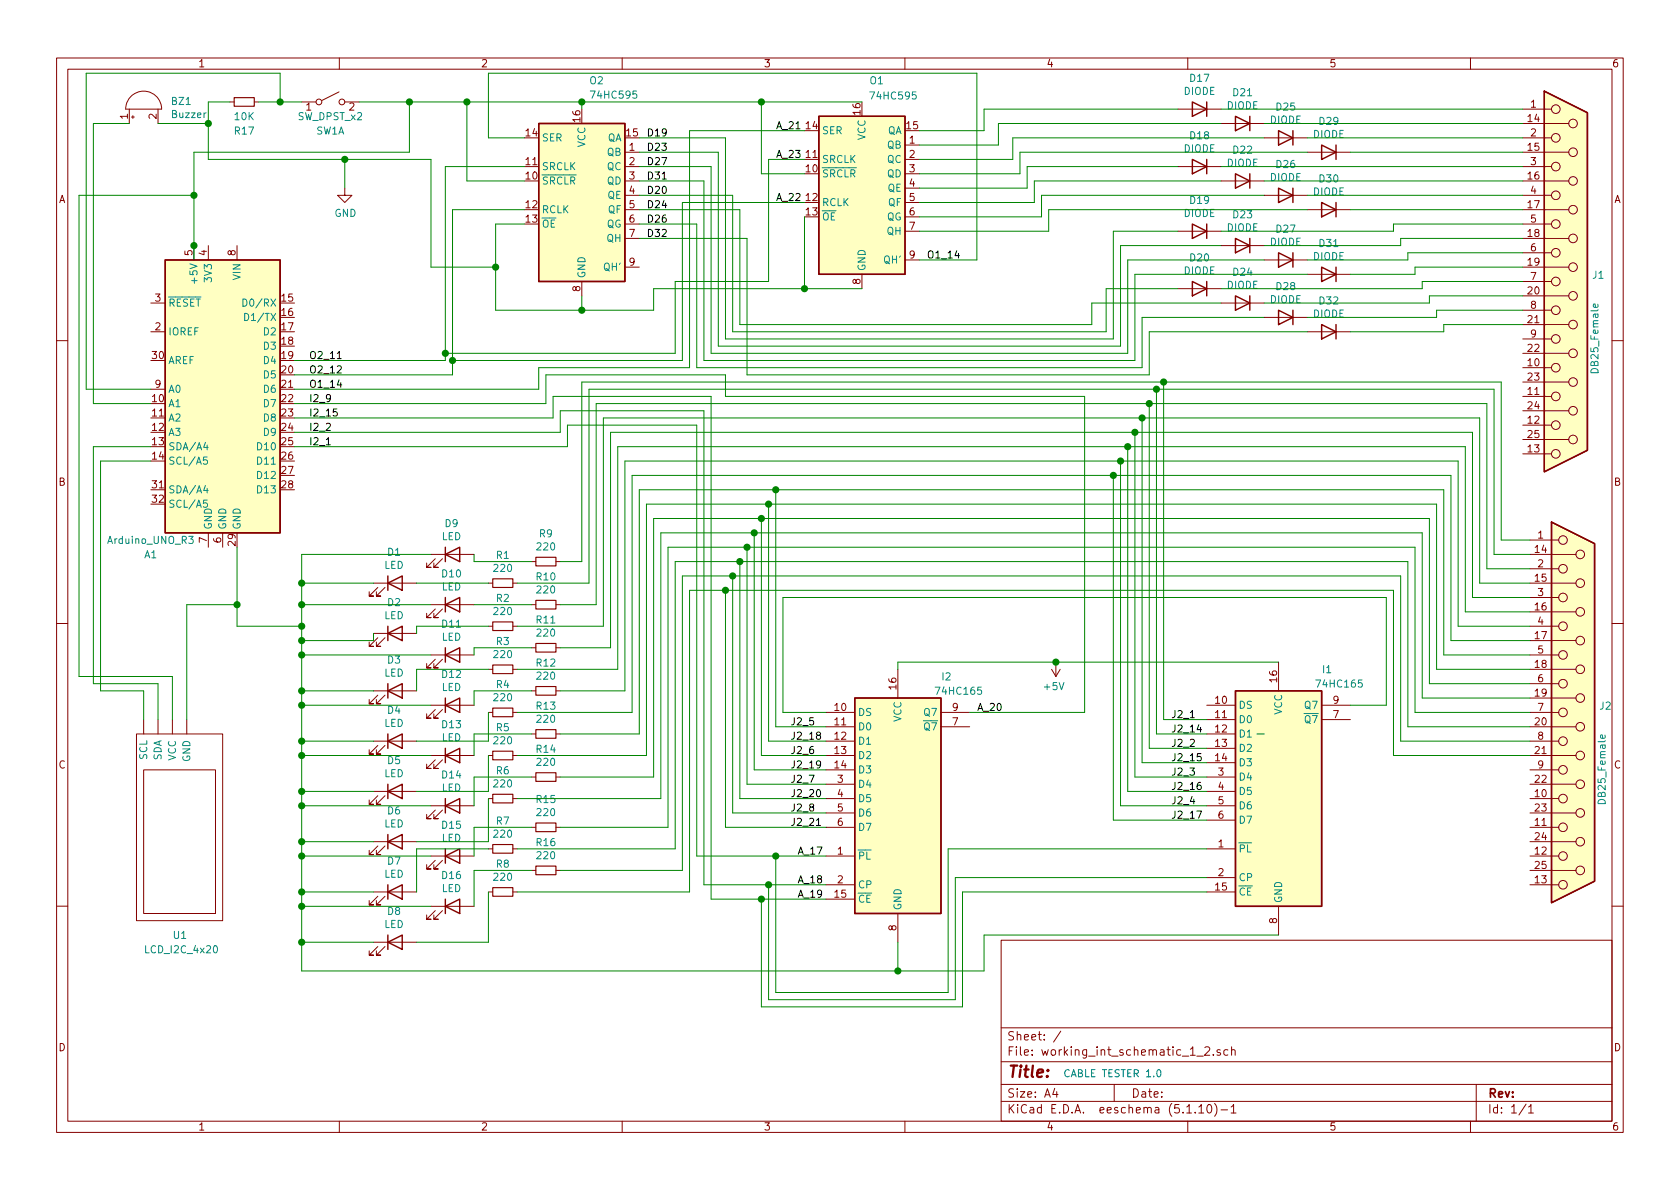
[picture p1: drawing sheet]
<svg xmlns="http://www.w3.org/2000/svg" width="297mm" height="210mm" viewBox="0 0 297 210" stroke-linecap="round" stroke-linejoin="round" font-family="sans-serif">
<g fill="none" stroke="#840000" stroke-width=".18">
<path d="M10 10.3h277v189.9h-277zM12 12.2h273v186.1h-273zM22.9 19.3v2.5M23.1 17.1a3.2 3.2 0 0 1 3.5-.8 3.2 3.2 0 0 1 2 3h-6.4a3 3 0 0 1 .9-2.2zM27.9 19.3v2.5M40.6 18h.8M45 18h.7M53.3 18h2.6M59.9 16.3l-3 1.5M60 10.3v1.9M61 18h2.5M110 10.3v1.9"/>
<path d="M160 10.3v1.9M208.3 19.3h7.6M210 10.3v1.9M260 10.3v1.9M269.2 19.3h5.1M23.2 20.7h.5M23.5 20.4v.5M61 33.3v1.2h1.2l-1.2 1.3-1.3-1.3h1.3M110.5 26.9h2.5M110.5 29.5h2.5M110.5 32h2.5M110.5 34.5h2.5"/>
<path d="M110.5 37.1h2.5M110.5 39.6h2.5M160 25.6h2.6M160 28.2h2.6M160 30.7h2.6M160 33.3h2.6M160 35.8h2.6M160 38.3h2.6M208.3 29.5h7.6M215.9 32h7.6M215.9 21.8h7.6M223.5 34.5h7.6"/>
<path d="M223.5 24.4h7.6M231.1 26.9h7.7M231.1 37.1h7.7M269.2 26.9h8.2M269.2 29.5h5.1M269.2 32h8.2M269.2 34.5h5.1M269.2 37.1h8.2M269.2 39.6h5.1M269.2 24.4h5.1M269.2 21.8h8.2M26.7 58.7h2.5"/>
<path d="M26.7 53.6h2.5M34.3 43.4v2.6M36.8 43.4v2.6M41.9 43.4v2.6M102.9 49.8v2.5M110.5 42.2h2.5M110.5 47.2h2.5M152.4 48.5v2.5M160 46h2.6M160 40.9h2.6M208.3 51h7.6M208.3 40.9h7.6"/>
<path d="M215.9 53.6h7.6M215.9 43.4h7.6M223.5 56.1h7.6M223.5 46h7.6M231.1 58.7h7.7M231.1 48.5h7.7M269.2 42.2h8.2M269.2 47.2h8.2M269.2 59.9h5.1M269.2 57.4h8.2M269.2 54.9h5.1M269.2 52.3h8.2"/>
<path d="M269.2 49.8h5.1M269.2 44.7h5.1M10 60.2h2M26.7 68.8h2.5M269.2 77.7h8.2M269.2 75.2h5.1M269.2 72.6h8.2M269.2 70.1h5.1M269.2 67.6h8.2M269.2 65h5.1M269.2 62.5h8.2M285 60.2h2"/>
<path d="M36.8 94.2v2.6M39.4 94.2v2.6M76.2 98h7.6M77 98.8l-1.6 1.5h.8h-.8v-.7M78.2 98.8l-1.5 1.5h.8h-.8v-.7M94 99.3h.7M98.3 99.3h.8M269.2 80.3h5.1M270.5 98h8.1M270.5 95.5h5.1M10 110.3h2M66 103.1h7.7"/>
<path d="M66 112h7.7M66.8 103.9l-1.5 1.5h.7h-.7v-.8M66.8 112.8l-1.5 1.5h.7h-.7v-.8M68.1 103.9l-1.6 1.5h.8h-.8v-.8M68.1 112.8l-1.6 1.5h.8h-.8v-.8M76.2 115.8h7.6M76.2 106.9h7.6M77 116.6l-1.6 1.5h.8h-.8v-.8M77 107.7l-1.6 1.5h.8h-.8v-.7M78.2 116.6l-1.5 1.5h.8h-.8v-.8M78.2 107.7l-1.5 1.5h.8h-.8v-.7M86.4 103.1h.7"/>
<path d="M86.4 118.4h.7M86.4 110.7h.7M90.7 103.1h.7M90.7 118.4h.7M90.7 110.7h.7M94 106.9h.7M94 114.5h.7M98.3 106.9h.8M98.3 114.5h.8M158.7 118.4v5M185.9 118.4l.8 1.2M186.7 117.1v2.5"/>
<path d="M187.5 118.4l-.8 1.2M226.1 117.1v5.1M270.5 103.1h8.1M270.5 118.4h8.1M270.5 115.8h5.1M270.5 113.3h8.1M270.5 110.7h5.1M270.5 108.2h8.1M270.5 105.7h5.1M270.5 100.6h5.1M285 110.3h2M24.1 129.8h15.3v33h-15.3z"/>
<path d="M25.4 136.1h12.7v25.4h-12.7zM25.4 127.2v2.6M27.9 127.2v2.6M30.5 127.2v2.6M33 127.2v2.6M66 131.1h7.7M66 139.9h7.7M66 122.2h7.7M66.8 131.8l-1.5 1.5h.7h-.7v-.7M66.8 122.9l-1.5 1.6h.7h-.7v-.8M68.1 131.8l-1.6 1.5h.8h-.8v-.7M68.1 122.9l-1.6 1.6h.8h-.8v-.8"/>
<path d="M76.2 133.6h7.6M76.2 124.7h7.6M77 125.5l-1.6 1.5h.8h-.8v-.8M77 134.4l-1.6 1.5h.8h-.8v-.8M78.2 125.5l-1.5 1.5h.8h-.8v-.8M78.2 134.4l-1.5 1.5h.8h-.8v-.8M86.4 126h.7M86.4 133.6h.7M90.7 126h.7M90.7 133.6h.7M94 129.8h.7M94 137.4h.7"/>
<path d="M94 122.2h.7M98.3 129.8h.8M98.3 137.4h.8M98.3 122.2h.8M146 126h5.1M146 128.5h5.1M146 131.1h5.1M146 133.6h5.1M146 136.1h5.1M146 138.7h5.1M166.4 126h5M166.4 128.5h5"/>
<path d="M213.4 139.9h5M213.4 124.7h5M213.4 127.2h5M213.4 129.8h5M213.4 132.3h5M213.4 134.9h5M213.4 137.4h5M233.7 124.7h5.1M233.7 127.2h5.1M270.5 126h5.1M270.5 128.5h8.1M270.5 131.1h5.1"/>
<path d="M270.5 133.6h8.1M270.5 136.1h5.1M270.5 138.7h8.1M270.5 123.4h8.1M270.5 120.9h5.1M66 148.8h7.7M66 157.7h7.7M66.8 140.7l-1.5 1.5h.7h-.7v-.7M66.8 149.6l-1.5 1.5h.7h-.7v-.7M66.8 158.5l-1.5 1.5h.7h-.7v-.7M68.1 140.7l-1.6 1.5h.8h-.8v-.7M68.1 149.6l-1.6 1.5h.8h-.8v-.7"/>
<path d="M68.1 158.5l-1.6 1.5h.8h-.8v-.7M76.2 151.4h7.6M76.2 142.5h7.6M77 143.3l-1.6 1.5h.8h-.8v-.8M77 152.1l-1.6 1.6h.8h-.8v-.8M78.2 143.3l-1.5 1.5h.8h-.8v-.8M78.2 152.1l-1.5 1.6h.8h-.8v-.8M86.4 141.2h.7M86.4 157.7h.7M86.4 150.1h.7M90.7 141.2h.7M90.7 157.7h.7"/>
<path d="M90.7 150.1h.7M94 146.3h.7M94 153.9h.7M98.3 146.3h.8M98.3 153.9h.8M146 151.4h5.1M146 159h5.1M146 156.5h5.1M146 141.2h5.1M146 143.8h5.1M146 146.3h5.1M213.4 157.7h5"/>
<path d="M213.4 150.1h5M213.4 155.2h5M213.4 142.5h5M213.4 145h5M270.5 151.4h5.1M270.5 156.5h5.1M270.5 141.2h5.1M270.5 143.8h8.1M270.5 146.3h5.1M270.5 148.8h8.1M270.5 153.9h8.1M10 160.2h2"/>
<path d="M66 166.6h7.7M66.8 167.4l-1.5 1.5h.7h-.7v-.8M68.1 167.4l-1.6 1.5h.8h-.8v-.8M76.2 160.3h7.6M77 161l-1.6 1.6h.8h-.8v-.8M78.2 161l-1.5 1.6h.8h-.8v-.8M158.7 161.5v5.1M177 166.3h108v32h-108zM226.1 160.3v5M285 160.2h2M60 198.3v1.9M110 198.3v1.9"/>
<path d="M160 198.3v1.9M177 194.8h108M177 191.8h108M177 187.8h108M177 181.8h108M186.5 192.5l-.4 1h1M186.8 193v1M187.6 182.3l-1.3 2M197 191.8v3M210 198.3v1.9M211.3 196.7v.1M211.6 186.8h1.2"/>
<path d="M212 195.8l.4-.5v1.5M212 196.8h.8M213 185.3l.3-.2h.3l.3 .4-.9 1.1h.9M213.5 195.5l.2-.2a.81 .81 0 0 1 .6 .6 .81 .81 0 0 1-.3 .8l-.1 .1a.79 .79 0 0 1-.4-1.3zM214.5 186.5v.1M214.8 195.1a1.79 1.79 0 0 1 0 2.3M215.7 185.7a.37 .37 0 0 0-.5 .1v.2l.5 .2 .1 .1-.2 .3-.4-.1M215.9 196.3h1.1M217.1 185.7l-.4-.1-.3 .3 .1 .6 .2 .1 .4-.1M217.7 195.8l.4-.5v1.5M217.7 196.8h.8M217.8 185.7a.37 .37 0 0 1 .6 .1v.8"/>
<path d="M217.8 185.1v1.5M260 198.3v1.9M261 191.8v6.5M269.8 195.2l-1.2 2M270.3 195.8l.4-.5v1.5M270.3 196.8h.8"/>
<circle cx="56.4" cy="18" r=".51"/>
<circle cx="60.5" cy="18" r=".51"/>
<circle cx="275.1" cy="19.3" r=".76"/>
<circle cx="275.1" cy="29.5" r=".76"/>
<circle cx="275.1" cy="39.6" r=".76"/>
<circle cx="275.1" cy="24.4" r=".76"/>
<circle cx="275.1" cy="34.5" r=".76"/>
<circle cx="278.1" cy="21.8" r=".76"/>
<circle cx="278.1" cy="26.9" r=".76"/>
<circle cx="278.1" cy="37.1" r=".76"/>
<circle cx="278.1" cy="32" r=".76"/>
<circle cx="275.1" cy="54.9" r=".76"/>
<circle cx="275.1" cy="49.8" r=".76"/>
<circle cx="275.1" cy="44.7" r=".76"/>
<circle cx="275.1" cy="59.9" r=".76"/>
<circle cx="278.1" cy="57.4" r=".76"/>
<circle cx="278.1" cy="47.2" r=".76"/>
<circle cx="278.1" cy="52.3" r=".76"/>
<circle cx="278.1" cy="42.2" r=".76"/>
<circle cx="275.1" cy="70.1" r=".76"/>
<circle cx="275.1" cy="65" r=".76"/>
<circle cx="275.1" cy="75.2" r=".76"/>
<circle cx="278.1" cy="77.7" r=".76"/>
<circle cx="278.1" cy="62.5" r=".76"/>
<circle cx="278.1" cy="67.6" r=".76"/>
<circle cx="278.1" cy="72.6" r=".76"/>
<circle cx="275.1" cy="80.3" r=".76"/>
<circle cx="276.4" cy="95.5" r=".76"/>
<circle cx="279.4" cy="98" r=".76"/>
<circle cx="276.4" cy="105.7" r=".76"/>
<circle cx="276.4" cy="115.8" r=".76"/>
<circle cx="276.4" cy="100.6" r=".76"/>
<circle cx="276.4" cy="110.7" r=".76"/>
<circle cx="279.4" cy="108.2" r=".76"/>
<circle cx="279.4" cy="103.1" r=".76"/>
<circle cx="279.4" cy="118.4" r=".76"/>
<circle cx="279.4" cy="113.3" r=".76"/>
<circle cx="276.4" cy="136.1" r=".76"/>
<circle cx="276.4" cy="126" r=".76"/>
<circle cx="276.4" cy="131.1" r=".76"/>
<circle cx="276.4" cy="120.9" r=".76"/>
<circle cx="279.4" cy="133.6" r=".76"/>
<circle cx="279.4" cy="128.5" r=".76"/>
<circle cx="279.4" cy="123.4" r=".76"/>
<circle cx="279.4" cy="138.7" r=".76"/>
<circle cx="276.4" cy="151.4" r=".76"/>
<circle cx="276.4" cy="146.3" r=".76"/>
<circle cx="276.4" cy="141.2" r=".76"/>
<circle cx="276.4" cy="156.5" r=".76"/>
<circle cx="279.4" cy="153.9" r=".76"/>
<circle cx="279.4" cy="148.8" r=".76"/>
<circle cx="279.4" cy="143.8" r=".76"/>
</g>
<g fill="#ffffc2" stroke="#ffffc2" stroke-width=".18">
<path d="M151.1 123.4h15.3v38.1h-15.3z"/>
<path d="M95.2 21.8h15.3v28h-15.3z"/>
<path d="M218.4 122.2h15.3v38.1h-15.3z"/>
<path d="M274.3 92.3l7.6 3.8v59.7l-7.6 3.8z"/>
<path d="M273 16.1l7.7 3.8v59.7l-7.7 3.8z"/>
<path d="M144.8 20.6h15.2v27.9h-15.2z"/>
<path d="M29.2 46h20.3v48.2h-20.3z"/>
</g>
<g fill="none" stroke="#840000" stroke-width=".25">
<path d="M210.8 18l2.6 1.3-2.6 1.3zM213.4 18v2.6M273 16.1l7.7 3.8v59.7l-7.7 3.8zM95.2 21.8h15.3v28h-15.3zM144.8 20.6h15.2v27.9h-15.2zM210.8 39.6l2.6 1.3-2.6 1.3zM210.8 28.2l2.6 1.3-2.6 1.2zM213.4 28.2v2.5M213.4 39.6v2.6M218.4 20.6l2.6 1.2-2.6 1.3zM218.4 30.7l2.6 1.3-2.6 1.3zM221 20.6v2.5"/>
<path d="M221 30.7v2.6M226.1 23.1l2.5 1.3-2.5 1.2zM226.1 33.3l2.5 1.2-2.5 1.3zM228.6 23.1v2.5M228.6 33.3v2.5M233.7 25.6l2.5 1.3-2.5 1.3zM233.7 35.8l2.5 1.3-2.5 1.2zM236.2 25.6v2.6M236.2 35.8v2.5M29.2 46h20.3v48.2h-20.3zM210.8 49.8l2.6 1.2-2.6 1.3zM213.4 49.8v2.5"/>
<path d="M218.4 52.3l2.6 1.3-2.6 1.3zM218.4 42.2l2.6 1.2-2.6 1.3zM221 42.2v2.5M221 52.3v2.6M226.1 54.9l2.5 1.2-2.5 1.3zM226.1 44.7l2.5 1.3-2.5 1.2zM228.6 44.7v2.5M228.6 54.9v2.5M233.7 57.4l2.5 1.3-2.5 1.2zM233.7 47.2l2.5 1.3-2.5 1.3zM236.2 47.2v2.6M236.2 57.4v2.5"/>
<path d="M78.7 98l2.6-1.2v2.5zM78.7 96.8v2.5M274.3 92.3l7.6 3.8v59.7l-7.6 3.8zM68.6 103.1l2.5-1.3v2.6zM68.6 112l2.5-1.3v2.6zM68.6 101.8v2.6M68.6 110.7v2.6M78.7 115.8l2.6-1.3v2.6zM78.7 106.9l2.6-1.2v2.5zM78.7 105.7v2.5M78.7 114.5v2.6M68.6 131.1l2.5-1.3v2.5z"/>
<path d="M68.6 139.9l2.5-1.2v2.5zM68.6 122.2l2.5-1.3v2.5zM68.6 120.9v2.5M68.6 129.8v2.5M68.6 138.7v2.5M78.7 124.7l2.6-1.3v2.6zM78.7 133.6l2.6-1.3v2.6zM78.7 123.4v2.6M78.7 132.3v2.6M151.1 123.4h15.3v38.1h-15.3zM218.4 122.2h15.3v38.1h-15.3zM68.6 148.8l2.5-1.2v2.5z"/>
<path d="M68.6 157.7l2.5-1.2v2.5zM68.6 147.6v2.5M68.6 156.5v2.5M78.7 142.5l2.6-1.3v2.6zM78.7 151.4l2.6-1.3v2.5zM78.7 141.2v2.6M78.7 150.1v2.5M78.7 159v2.5M68.6 166.6l2.5-1.3v2.6zM68.6 165.3v2.6M78.7 160.3l2.6-1.3v2.5z"/>
</g>
<g fill="none" stroke="#840000" stroke-width=".2">
<path d="M41.4 17.3h3.6v1.5h-3.6zM94.7 98.5h3.6v1.6h-3.6zM87.1 117.6h3.6v1.5h-3.6zM87.1 110h3.6v1.5h-3.6zM87.1 102.4h3.6v1.5h-3.6zM94.7 106.2h3.6v1.5h-3.6zM94.7 113.8h3.6v1.5h-3.6zM87.1 132.8h3.6v1.6h-3.6zM87.1 125.2h3.6v1.5h-3.6zM94.7 136.6h3.6v1.6h-3.6zM94.7 129h3.6v1.6h-3.6zM94.7 121.4h3.6v1.5h-3.6z"/>
<path d="M87.1 157h3.6v1.5h-3.6zM87.1 149.3h3.6v1.6h-3.6zM87.1 140.5h3.6v1.5h-3.6zM94.7 145.5h3.6v1.6h-3.6zM94.7 153.2h3.6v1.5h-3.6z"/>
</g>
<path d="M43 52.9a.64 .64 0 0 1 .7 .6 .64 .64 0 0 1-.7 .6zM43.3 55.4a.64 .64 0 0 1 .7 .7 .64 .64 0 0 1-.7 .6zM282.5 53.8v.4l-.1 .2-.6-.1v-.5l.2-.1 .1 .7M36.3 78.2l-.3 .9h.8M36.6 78.7v.8M33.4 94.8h.8l-.5 .5 .4 .1 .1 .5-.3 .2-.5-.1M36.3 85.8l-.3 .9h.8M36.6 80.8h-.6l-.1 .6 .2-.1 .5 .1v.6l-.2 .1-.5-.1M36.6 88.4h-.6l-.1 .6 .2-.1 .5 .1v.6l-.2 .1-.5-.1M36.6 86.3v.9M283.8 130v.4l-.2 .2-.6-.1v-.5l.3-.1 .1 .7" fill="none" stroke="#008484" stroke-width=".18"/>
<g fill="none" stroke="#008400" stroke-width=".18">
<path d="M40.6 18h-3.8v10.2h39.4v19h11.4M45.7 18h7.6M49.5 18v-5.1h-34.3v55.9h11.5M63.5 18h88.9M72.4 18v8.9h-38.1v19.1M82.5 18v14h10.2M102.9 18v1.3M134.6 18v12.7h7.6M208.3 19.3h-34.3v3.8h-11.4M215.9 19.3h53.3M22.9 21.8h-6.4v49.6h10.2M27.9 21.8h8.9"/>
<path d="M34.3 34.5h-20.3v85.1h16.5v7.6M61 28.2v5.1M92.7 39.6h-5.1v15.3h28v-3.9h36.8M92.7 37.1h-12.7v29.2h-27.9M92.7 29.5h-14v34.2h-26.6M92.7 24.4h-6.3v-11.5h86.3v33.1h-10.1M113 24.4h15.3v35.5h68.5v-19h11.5M113 26.9h14v34.3h71.1v-17.8h17.8M113 29.5h12.7v33h73.7v-16.5h24.1M113 32h11.5v31.7h76.2v-15.2h30.4M113 37.1h17.8v20.3h62.2v-3.8h22.9M113 34.5h16.5v24.2h66.1v-7.7h12.7"/>
<path d="M113 39.6h10.2v25.4h78.7v-8.9h21.6M142.2 28.2h-6.3v21.6h-16.5v12.7h-40.7M142.2 23.1h-20.3v41.9h-26.7v3.8h-43.1M142.2 35.8h-21.6v27.9h-40.6M142.2 38.3v12.7M208.3 29.5h-26.7v3.8h-19M215.9 21.8h-39.4v3.8h-13.9M215.9 32h-33v3.8h-20.3M215.9 29.5h53.3M223.5 24.4h-44.4v3.8h-16.5M223.5 34.5h-39.4v3.8h-21.5M223.5 21.8h45.7"/>
<path d="M223.5 32h45.7M231.1 26.9h-50.8v3.8h-17.7M231.1 37.1h-45.7v3.8h-22.8M231.1 34.5h38.1M231.1 24.4h38.1M238.8 26.9h30.4M238.8 37.1h30.4M269.2 39.6h-22.8v1.3h-30.5M102.9 52.3v2.6M113 42.2h19.1v24.1h71.1v-7.6h27.9M269.2 52.3h-16.5v1.3h-29.2M269.2 54.9h-15.2v1.2h-22.9"/>
<path d="M269.2 57.4h-13.9v1.3h-16.5M269.2 49.8h-17.7v1.2h-35.6M269.2 42.2h-21.6v1.2h-24.1M269.2 44.7h-20.3v1.3h-17.8M269.2 47.2h-19v1.3h-11.4M26.7 79h-10.2v41.9h11.4v6.3M52.1 73.9h45.7v-3.8h27.9v88.9h20.3M52.1 71.4h44.4v-5.1h31.8v3.8h63.5v55.9h-20.4M52.1 76.4h47v-3.8h25.4v83.9h21.5M52.1 79h48.2v-3.8h22.9v76.2h22.8M199.4 79v60.9h14M200.7 76.4v61h12.7"/>
<path d="M201.9 73.9v61h11.5M203.2 71.4v60.9h10.2M204.5 68.8v61h8.9M205.7 67.6v59.6h7.7M26.7 81.5h-8.9v40.7h7.6v5M41.9 96.8v13.9h11.4M76.2 98h-22.9v73.7h120.7v-6.4h52.1M83.8 98v1.3h10.2M130.8 99.3v41.9h15.2M132.1 96.8v41.9h13.9M133.3 94.2v41.9h12.7M134.6 91.7v41.9h11.4"/>
<path d="M135.9 89.1v42h10.1M137.2 86.6v41.9h8.8M196.8 84.1v60.9h16.6M198.1 81.5v61h15.3M270.5 95.5h-5.1v-27.9h-162.5v31.7h-3.8M270.5 98h-6.3v-29.2h-160.1v34.3h-12.7M41.9 106.9h-8.9v20.3M53.3 115.8h22.9M53.3 103.1h12.7M53.3 106.9h22.9M66 112v1.3h-12.7M73.7 103.1h12.7"/>
<path d="M83.8 106.9h10.2M86.4 118.4h-12.7v3.8M86.4 110.7h-12.7v1.3M94 114.5h-10.2v1.3M128.3 104.4v41.9h17.7M129.5 101.8v42h16.5M226.1 117.1h-67.4v1.3M270.5 103.1h-8.9v-29.2h-154.9v36.8h-15.3M270.5 100.6h-7.6v-29.2h-157.5v35.5h-6.3M270.5 105.7h-10.2v-29.3h-152.4v38.1h-8.8M270.5 108.2h-11.4v-29.2h-149.9v39.4h-17.8M270.5 110.7h-12.7v-29.2h-147.3v40.7h-11.4"/>
<path d="M270.5 113.3h-14v-29.2h-144.7v41.9h-20.4M270.5 118.4h-16.5v-29.3h-139.7v44.5h-22.9M270.5 115.8h-15.2v-29.2h-142.3v43.2h-13.9M53.3 139.9h12.7M53.3 133.6h22.9M53.3 131.1h12.7M53.3 124.7h22.9M53.3 122.2h12.7M86.4 133.6v6.3h-12.7M86.4 126v5.1h-12.7M94 137.4h-10.2v5.1M94 129.8h-10.2v3.8"/>
<path d="M94 122.2h-10.2v2.5M222.2 129.8h1.3M238.8 124.7h6.3v-19h-106.7v20.3h7.6M270.5 123.4h-19v-29.2h-134.7v47h-25.4M270.5 126h-20.3v-29.2h-132.1v49.5h-19M270.5 120.9h-17.8v-29.2h-137.1v45.7h-16.5M270.5 128.5h-21.6v-29.2h-129.5v50.8h-28M270.5 133.6h-24.1v-29.2h-124.5v53.3h-30.5M270.5 131.1h-22.9v-29.3h-127v52.1h-21.5M53.3 142.5h22.9M53.3 151.4h22.9M53.3 157.7h12.7"/>
<path d="M53.3 148.8h12.7M86.4 150.1h-12.7v7.6M86.4 141.2v7.6h-12.7M86.4 157.7v8.9h-12.7M94 146.3h-10.2v5.1M94 153.9h-10.2v6.4M213.4 155.2h-44.5v21.6h-33v-20.3M213.4 157.7h-43.2v20.3h-35.6v-19M213.4 150.1h-45.8v25.4h-30.4v-24.1M53.3 166.6h12.7M53.3 160.3h22.9M158.7 166.6v5.1"/>
</g>
<path d="M57.7 78.7h.7M59.6 72.3h-.6l-.1 .6 .5-.1 .2 .2v.3l-.2 .3-.5-.1M59.6 63.4h.8M144.5 139.7l.2-.1a.67 .67 0 0 1 .4 .7 .67 .67 0 0 1-.4 .6l-.4-.5zM144.6 130l-.3-.3 .3-.2h.3l.1 .1v.3l-.5 .2-.2 .1v.3l.3 .2h.3l.2-.2-.1-.4-.1-.1M145.1 135.1l-.2 .2h-.4l-.2-.2v-.3l.3-.3h.3l.2 .3a.97 .97 0 0 1-.2 1h-.4M210.5 126.9h.7M212 128.1l-.3 .9h.7M212.3 138.3h-.3a.79 .79 0 0 0-.1 1.3l.4-.1v-.5l-.4-.2-.2 .3M212.3 133.3h-.6v.6l.2-.1 .4 .1v.5l-.1 .1-.5-.1M144.3 146h.8M211.6 143.4h.8l-.5 1.3" fill="none" stroke="#000" stroke-width=".18"/>
<path d="M204.6 189.3l.2-.2a.67 .67 0 0 1 .5 .7 .67 .67 0 0 1-.5 .6l-.2-.1-.1-.4z" fill="none" stroke="#0000c2" stroke-width=".18"/>
<g fill="#008400" stroke="#008400" stroke-width=".25">
<circle cx="196.9" cy="84.1" r=".51"/>
<circle cx="133.4" cy="94.2" r=".51"/>
<circle cx="53.3" cy="139.9" r=".51"/>
<circle cx="134.6" cy="91.7" r=".51"/>
<circle cx="53.3" cy="142.5" r=".51"/>
<circle cx="135.9" cy="89.1" r=".51"/>
<circle cx="137.2" cy="86.6" r=".51"/>
<circle cx="53.3" cy="148.8" r=".51"/>
<circle cx="53.3" cy="151.4" r=".51"/>
<circle cx="53.3" cy="157.7" r=".51"/>
<circle cx="41.9" cy="106.9" r=".51"/>
<circle cx="53.3" cy="160.3" r=".51"/>
<circle cx="53.3" cy="166.6" r=".51"/>
<circle cx="34.3" cy="43.4" r=".51"/>
<circle cx="198.1" cy="81.5" r=".51"/>
<circle cx="199.4" cy="79" r=".51"/>
<circle cx="200.7" cy="76.4" r=".51"/>
<circle cx="201.9" cy="73.9" r=".51"/>
<circle cx="203.2" cy="71.4" r=".51"/>
<circle cx="142.2" cy="51" r=".51"/>
<circle cx="204.5" cy="68.8" r=".51"/>
<circle cx="102.9" cy="18" r=".51"/>
<circle cx="205.7" cy="67.6" r=".51"/>
<circle cx="158.8" cy="171.7" r=".51"/>
<circle cx="34.3" cy="34.5" r=".51"/>
<circle cx="134.6" cy="18" r=".51"/>
<circle cx="53.3" cy="113.3" r=".51"/>
<circle cx="49.5" cy="18" r=".51"/>
<circle cx="72.4" cy="18" r=".51"/>
<circle cx="186.7" cy="117.1" r=".51"/>
<circle cx="102.9" cy="54.9" r=".51"/>
<circle cx="78.7" cy="62.5" r=".51"/>
<circle cx="80" cy="63.7" r=".51"/>
<circle cx="82.6" cy="18" r=".51"/>
<circle cx="53.3" cy="103.1" r=".51"/>
<circle cx="53.3" cy="106.9" r=".51"/>
<circle cx="134.6" cy="159" r=".51"/>
<circle cx="135.9" cy="156.5" r=".51"/>
<circle cx="87.6" cy="47.2" r=".51"/>
<circle cx="36.8" cy="21.8" r=".51"/>
<circle cx="53.3" cy="115.8" r=".51"/>
<circle cx="137.2" cy="151.4" r=".51"/>
<circle cx="53.3" cy="122.2" r=".51"/>
<circle cx="53.3" cy="124.7" r=".51"/>
<circle cx="128.3" cy="104.4" r=".51"/>
<circle cx="61" cy="28.2" r=".51"/>
<circle cx="129.5" cy="101.8" r=".51"/>
<circle cx="53.3" cy="131.1" r=".51"/>
<circle cx="130.8" cy="99.3" r=".51"/>
<circle cx="53.3" cy="133.6" r=".51"/>
<circle cx="132.1" cy="96.8" r=".51"/>
<circle cx="53.3" cy="110.7" r=".51"/>
</g>
<text font-size="2.8" fill="#840000" x="178" y="190.5">Title:</text>
<g font-size="2.1" fill="#840000">
<text x="178" y="184">Sheet: /</text>
<text x="178" y="186.7">File: working_int_schematic_1_2.sch</text>
<text x="178" y="196.9">KiCad E.D.A. eeschema (5.1.10)-1</text>
<text x="178" y="194.1">Size: A4</text>
<text x="200" y="194.1">Date:</text>
<text x="263" y="194.1">Rev:</text>
<text x="263" y="196.9">Id: 1/1</text>
</g>
<g font-size="1.8" fill="#840000">
<text x="35" y="11.9">1</text>
<text x="85" y="11.9">2</text>
<text x="135" y="11.9">3</text>
<text x="185" y="11.9">4</text>
<text x="235" y="11.9">5</text>
<text x="285" y="11.9">6</text>
<text x="22.6" y="21.1" transform="rotate(-90 22.6 21.1)">1</text>
<text x="27.7" y="21.1" transform="rotate(-90 27.7 21.1)">2</text>
<text x="54.1" y="19.6">1</text>
<text x="61.7" y="19.6">2</text>
<text x="102.6" y="21.5" transform="rotate(-90 102.6 21.5)">16</text>
<text x="142.5" y="22.9">14</text>
<text x="152.1" y="20.3" transform="rotate(-90 152.1 20.3)">16</text>
<text x="160.3" y="22.9">15</text>
<text x="270.2" y="21.6">14</text>
<text x="270.7" y="19">1</text>
<text x="93" y="29.2">11</text>
<text x="93" y="24.1">14</text>
<text x="110.8" y="24.1">15</text>
<text x="111.3" y="26.7">1</text>
<text x="111.3" y="29.2">2</text>
<text x="142.5" y="27.9">11</text>
<text x="160.8" y="25.4">1</text>
<text x="160.8" y="27.9">2</text>
<text x="270.2" y="26.7">15</text>
<text x="270.7" y="24.1">2</text>
<text x="270.7" y="29.2">3</text>
<text x="10.4" y="35.9">A</text>
<text x="93" y="31.7">10</text>
<text x="111.3" y="31.7">3</text>
<text x="111.3" y="34.3">4</text>
<text x="142.5" y="30.5">10</text>
<text x="142.5" y="35.6">12</text>
<text x="160.8" y="30.5">3</text>
<text x="160.8" y="33">4</text>
<text x="160.8" y="35.6">5</text>
<text x="270.2" y="31.7">16</text>
<text x="270.7" y="34.3">4</text>
<text x="285.4" y="35.9">A</text>
<text x="93" y="36.8">12</text>
<text x="93" y="39.4">13</text>
<text x="111.3" y="36.8">5</text>
<text x="111.3" y="39.4">6</text>
<text x="111.3" y="41.9">7</text>
<text x="142.5" y="38.1">13</text>
<text x="160.8" y="38.1">6</text>
<text x="160.8" y="40.6">7</text>
<text x="270.2" y="36.8">17</text>
<text x="270.2" y="41.9">18</text>
<text x="270.7" y="39.4">5</text>
<text x="34" y="45.2" transform="rotate(-90 34 45.2)">5</text>
<text x="36.6" y="45.2" transform="rotate(-90 36.6 45.2)">4</text>
<text x="41.7" y="45.2" transform="rotate(-90 41.7 45.2)">8</text>
<text x="111.3" y="47">9</text>
<text x="160.8" y="45.7">9</text>
<text x="270.2" y="47">19</text>
<text x="270.7" y="44.4">6</text>
<text x="27.5" y="53.3">3</text>
<text x="49.8" y="53.3">15</text>
<text x="102.6" y="51.5" transform="rotate(-90 102.6 51.5)">8</text>
<text x="152.1" y="50.3" transform="rotate(-90 152.1 50.3)">8</text>
<text x="270.2" y="52.1">20</text>
<text x="270.7" y="49.5">7</text>
<text x="27.5" y="58.4">2</text>
<text x="49.8" y="55.9">16</text>
<text x="49.8" y="58.4">17</text>
<text x="270.2" y="57.1">21</text>
<text x="270.7" y="54.6">8</text>
<text x="270.7" y="59.7">9</text>
<text x="27" y="63.5">30</text>
<text x="49.8" y="61">18</text>
<text x="49.8" y="63.5">19</text>
<text x="270.2" y="64.8">10</text>
<text x="270.2" y="62.2">22</text>
<text x="27" y="71.1">10</text>
<text x="27.5" y="68.6">9</text>
<text x="49.8" y="66">20</text>
<text x="49.8" y="68.6">21</text>
<text x="49.8" y="71.1">22</text>
<text x="270.2" y="69.8">11</text>
<text x="270.2" y="67.3">23</text>
<text x="27" y="73.7">11</text>
<text x="27" y="76.2">12</text>
<text x="49.8" y="73.7">23</text>
<text x="49.8" y="76.2">24</text>
<text x="270.2" y="74.9">12</text>
<text x="270.2" y="72.4">24</text>
<text x="270.2" y="77.5">25</text>
<text x="27" y="78.7">13</text>
<text x="27" y="81.3">14</text>
<text x="49.8" y="78.7">25</text>
<text x="49.8" y="81.3">26</text>
<text x="49.8" y="83.8">27</text>
<text x="270.2" y="80">13</text>
<text x="10.4" y="85.9">B</text>
<text x="27" y="86.4">31</text>
<text x="27" y="88.9">32</text>
<text x="49.8" y="86.4">28</text>
<text x="285.4" y="85.9">B</text>
<text x="36.6" y="96" transform="rotate(-90 36.6 96)">7</text>
<text x="39.1" y="96" transform="rotate(-90 39.1 96)">6</text>
<text x="271.9" y="95.2">1</text>
<text x="41.7" y="96.5" transform="rotate(-90 41.7 96.5)">29</text>
<text x="271.4" y="97.8">14</text>
<text x="271.9" y="100.3">2</text>
<text x="271.4" y="102.9">15</text>
<text x="271.4" y="107.9">16</text>
<text x="271.9" y="105.4">3</text>
<text x="271.4" y="113">17</text>
<text x="271.9" y="110.5">4</text>
<text x="271.4" y="118.1">18</text>
<text x="271.9" y="115.6">5</text>
<text x="147.6" y="125.7">10</text>
<text x="158.5" y="121.9" transform="rotate(-90 158.5 121.9)">16</text>
<text x="168.4" y="125.7">9</text>
<text x="214.9" y="124.5">10</text>
<text x="225.8" y="120.6" transform="rotate(-90 225.8 120.6)">16</text>
<text x="235.7" y="124.5">9</text>
<text x="271.4" y="123.2">19</text>
<text x="271.9" y="120.6">6</text>
<text x="271.9" y="125.7">7</text>
<text x="147.6" y="128.3">11</text>
<text x="147.6" y="130.8">12</text>
<text x="168.4" y="128.3">7</text>
<text x="214.9" y="127">11</text>
<text x="214.9" y="129.5">12</text>
<text x="235.7" y="127">7</text>
<text x="271.4" y="128.3">20</text>
<text x="271.9" y="130.8">8</text>
<text x="10.4" y="135.9">C</text>
<text x="147.6" y="133.3">13</text>
<text x="147.6" y="135.9">14</text>
<text x="214.9" y="132.1">13</text>
<text x="214.9" y="134.6">14</text>
<text x="215.4" y="137.2">3</text>
<text x="271.4" y="133.3">21</text>
<text x="271.9" y="135.9">9</text>
<text x="285.4" y="135.9">C</text>
<text x="148.1" y="138.4">3</text>
<text x="148.1" y="141">4</text>
<text x="148.1" y="143.5">5</text>
<text x="215.4" y="139.7">4</text>
<text x="215.4" y="142.2">5</text>
<text x="271.4" y="141">10</text>
<text x="271.4" y="138.4">22</text>
<text x="271.4" y="143.5">23</text>
<text x="148.1" y="146">6</text>
<text x="215.4" y="149.9">1</text>
<text x="215.4" y="144.8">6</text>
<text x="271.4" y="146">11</text>
<text x="271.4" y="148.6">24</text>
<text x="148.1" y="151.1">1</text>
<text x="215.4" y="154.9">2</text>
<text x="271.4" y="151.1">12</text>
<text x="271.4" y="153.7">25</text>
<text x="147.6" y="158.7">15</text>
<text x="148.1" y="156.2">2</text>
<text x="214.9" y="157.5">15</text>
<text x="271.4" y="156.2">13</text>
<text x="158.5" y="164.6" transform="rotate(-90 158.5 164.6)">8</text>
<text x="225.8" y="163.3" transform="rotate(-90 225.8 163.3)">8</text>
<text x="10.4" y="185.9">D</text>
<text x="285.4" y="185.9">D</text>
<text x="35" y="199.9">1</text>
<text x="85" y="199.9">2</text>
<text x="135" y="199.9">3</text>
<text x="185" y="199.9">4</text>
<text x="235" y="199.9">5</text>
<text x="285" y="199.9">6</text>
</g>
<g font-size="1.8" fill="#008484">
<text x="104.3" y="14.9">O2</text>
<text x="104.8" y="17.4">74HC595</text>
<text x="153.8" y="14.9">O1</text>
<text x="154.2" y="17.6">74HC595</text>
<text x="209.3" y="16.8">DIODE</text>
<text x="210.5" y="14.5">D17</text>
<text x="218.1" y="17">D21</text>
<text x="30.4" y="18.6">BZ1</text>
<text x="30.5" y="20.9">Buzzer</text>
<text x="41.6" y="23.8">R17</text>
<text x="41.6" y="21.3">10K</text>
<text x="52.7" y="21.3">SW_DPST_x2</text>
<text x="55.9" y="23.8">SW1A</text>
<text x="145.3" y="23.7">SER</text>
<text x="156.9" y="23.7">QA</text>
<text x="216.9" y="19.3">DIODE</text>
<text x="224.5" y="21.9">DIODE</text>
<text x="225.7" y="19.6">D25</text>
<text x="233.3" y="22.1">D29</text>
<text x="95.8" y="25">SER</text>
<text x="103.5" y="26.1" transform="rotate(-90 103.5 26.1)">VCC</text>
<text x="107.3" y="27.6">QB</text>
<text x="107.3" y="25">QA</text>
<text x="145.3" y="28.8">SRCLK</text>
<text x="153" y="24.8" transform="rotate(-90 153 24.8)">VCC</text>
<text x="156.9" y="26.3">QB</text>
<text x="156.9" y="28.8">QC</text>
<text x="209.3" y="26.9">DIODE</text>
<text x="210.5" y="24.6">D18</text>
<text x="216.9" y="29.5">DIODE</text>
<text x="218.1" y="27.2">D22</text>
<text x="225.7" y="29.7">D26</text>
<text x="232.2" y="24.4">DIODE</text>
<text x="95.8" y="32.6">SRCLR</text>
<text x="95.8" y="30.1">SRCLK</text>
<text x="107.3" y="30.1">QC</text>
<text x="107.3" y="32.6">QD</text>
<text x="107.4" y="35.2">QE</text>
<text x="145.3" y="31.4">SRCLR</text>
<text x="156.9" y="31.4">QD</text>
<text x="156.9" y="33.9">QE</text>
<text x="224.5" y="32">DIODE</text>
<text x="232.2" y="34.6">DIODE</text>
<text x="233.3" y="32.3">D30</text>
<text x="59.1" y="38.3">GND</text>
<text x="95.8" y="37.7">RCLK</text>
<text x="95.8" y="40.3">OE</text>
<text x="107.2" y="40.3">QG</text>
<text x="107.5" y="37.7">QF</text>
<text x="145.3" y="36.4">RCLK</text>
<text x="145.3" y="39">OE</text>
<text x="156.8" y="39">QG</text>
<text x="156.9" y="41.5">QH</text>
<text x="157" y="36.4">QF</text>
<text x="209.3" y="38.4">DIODE</text>
<text x="210.5" y="36.1">D19</text>
<text x="216.9" y="40.9">DIODE</text>
<text x="218.1" y="38.6">D23</text>
<text x="225.7" y="41.1">D27</text>
<text x="106.9" y="47.9">QH'</text>
<text x="107.3" y="42.8">QH</text>
<text x="156.4" y="46.6">QH'</text>
<text x="210.5" y="46.2">D20</text>
<text x="224.5" y="43.5">DIODE</text>
<text x="232.2" y="46">DIODE</text>
<text x="233.3" y="43.7">D31</text>
<text x="34.9" y="49.7" transform="rotate(-90 34.9 49.7)">+5V</text>
<text x="37.5" y="49.6" transform="rotate(-90 37.5 49.6)">3V3</text>
<text x="42.5" y="49.4" transform="rotate(-90 42.5 49.4)">VIN</text>
<text x="103.5" y="49.3" transform="rotate(-90 103.5 49.3)">GND</text>
<text x="153" y="48" transform="rotate(-90 153 48)">GND</text>
<text x="209.3" y="48.5">DIODE</text>
<text x="216.9" y="51.1">DIODE</text>
<text x="218.1" y="48.8">D24</text>
<text x="224.5" y="53.6">DIODE</text>
<text x="225.7" y="51.3">D28</text>
<text x="233.3" y="53.8">D32</text>
<text x="281.6" y="49.3">J1</text>
<text x="29.7" y="59.3">IOREF</text>
<text x="29.7" y="54.2">RESET</text>
<text x="43.8" y="54.2">D0/RX</text>
<text x="44" y="56.8">D1/TX</text>
<text x="46.8" y="59.3">D2</text>
<text x="232.2" y="56.2">DIODE</text>
<text x="29.7" y="64.4">AREF</text>
<text x="46.8" y="61.8">D3</text>
<text x="46.8" y="64.4">D4</text>
<text x="282.6" y="65.7" transform="rotate(-90 282.6 65.7)">DB25_Female</text>
<text x="29.7" y="69.5">A0</text>
<text x="46.8" y="66.9">D5</text>
<text x="46.8" y="69.5">D6</text>
<text x="29.7" y="72">A1</text>
<text x="29.7" y="74.5">A2</text>
<text x="29.7" y="77.1">A3</text>
<text x="46.8" y="72">D7</text>
<text x="46.8" y="74.5">D8</text>
<text x="46.8" y="77.1">D9</text>
<text x="29.7" y="79.6">SDA/A4</text>
<text x="29.7" y="82.2">SCL/A5</text>
<text x="45.8" y="79.6">D10</text>
<text x="45.8" y="82.2">D11</text>
<text x="29.7" y="87.2">SDA/A4</text>
<text x="29.7" y="89.8">SCL/A5</text>
<text x="45.8" y="84.7">D12</text>
<text x="45.8" y="87.2">D13</text>
<text x="37.5" y="93.7" transform="rotate(-90 37.5 93.7)">GND</text>
<text x="40" y="93.7" transform="rotate(-90 40 93.7)">GND</text>
<text x="42.5" y="93.7" transform="rotate(-90 42.5 93.7)">GND</text>
<text x="78.1" y="95.5">LED</text>
<text x="78.7" y="93.2">D9</text>
<text x="95.4" y="95">R9</text>
<text x="19.2" y="96.2">Arduino_UNO_R3</text>
<text x="25.6" y="98.7">A1</text>
<text x="67.9" y="100.6">LED</text>
<text x="68.6" y="98.3">D1</text>
<text x="87.4" y="101.1">220</text>
<text x="87.8" y="98.8">R1</text>
<text x="95" y="97.3">220</text>
<text x="68.6" y="107.2">D2</text>
<text x="78.1" y="104.4">LED</text>
<text x="78.2" y="102.1">D10</text>
<text x="87.8" y="106.4">R2</text>
<text x="94.9" y="102.6">R10</text>
<text x="95" y="104.9">220</text>
<text x="67.9" y="109.5">LED</text>
<text x="78.1" y="113.3">LED</text>
<text x="78.2" y="111">D11</text>
<text x="87.4" y="108.8">220</text>
<text x="94.9" y="110.3">R11</text>
<text x="95" y="112.6">220</text>
<text x="67.9" y="119.7">LED</text>
<text x="68.6" y="117.3">D3</text>
<text x="78.2" y="119.9">D12</text>
<text x="87.4" y="116.4">220</text>
<text x="87.8" y="114.1">R3</text>
<text x="94.9" y="117.9">R12</text>
<text x="233.9" y="119">I1</text>
<text x="78.1" y="122.2">LED</text>
<text x="87.4" y="124">220</text>
<text x="87.8" y="121.7">R4</text>
<text x="94.9" y="125.5">R13</text>
<text x="95" y="120.2">220</text>
<text x="165.8" y="122.9">74HC165</text>
<text x="166.6" y="120.3">I2</text>
<text x="184.7" y="122">+5V</text>
<text x="218.9" y="125.3">DS</text>
<text x="230.8" y="125.3">Q7</text>
<text x="233.1" y="121.6">74HC165</text>
<text x="282.9" y="125.5">J2</text>
<text x="67.9" y="128.5">LED</text>
<text x="68.6" y="126.2">D4</text>
<text x="78.1" y="131.1">LED</text>
<text x="78.2" y="128.8">D13</text>
<text x="87.4" y="131.6">220</text>
<text x="87.8" y="129.3">R5</text>
<text x="95" y="127.8">220</text>
<text x="151.6" y="126.6">DS</text>
<text x="151.6" y="129.2">D0</text>
<text x="151.6" y="131.7">D1</text>
<text x="159.4" y="127.7" transform="rotate(-90 159.4 127.7)">VCC</text>
<text x="163.5" y="129.2">Q7</text>
<text x="163.5" y="126.6">Q7</text>
<text x="218.9" y="127.9">D0</text>
<text x="218.9" y="130.4">D1</text>
<text x="226.7" y="126.4" transform="rotate(-90 226.7 126.4)">VCC</text>
<text x="230.8" y="127.9">Q7</text>
<text x="26" y="134.3" transform="rotate(-90 26 134.3)">SCL</text>
<text x="28.6" y="134.5" transform="rotate(-90 28.6 134.5)">SDA</text>
<text x="31.1" y="134.5" transform="rotate(-90 31.1 134.5)">VCC</text>
<text x="33.7" y="134.7" transform="rotate(-90 33.7 134.7)">GND</text>
<text x="67.9" y="137.4">LED</text>
<text x="68.6" y="135.1">D5</text>
<text x="78.2" y="137.7">D14</text>
<text x="87.8" y="136.9">R6</text>
<text x="94.9" y="133.1">R14</text>
<text x="95" y="135.4">220</text>
<text x="151.6" y="134.2">D2</text>
<text x="151.6" y="136.8">D3</text>
<text x="218.9" y="133">D2</text>
<text x="218.9" y="135.5">D3</text>
<text x="78.1" y="140">LED</text>
<text x="87.4" y="139.2">220</text>
<text x="94.9" y="142">R15</text>
<text x="151.6" y="139.3">D4</text>
<text x="151.6" y="141.9">D5</text>
<text x="218.9" y="138">D4</text>
<text x="218.9" y="140.6">D5</text>
<text x="218.9" y="143.1">D6</text>
<text x="283.9" y="141.9" transform="rotate(-90 283.9 141.9)">DB25_Female</text>
<text x="67.9" y="146.3">LED</text>
<text x="68.6" y="144">D6</text>
<text x="78.1" y="148.9">LED</text>
<text x="78.2" y="146.6">D15</text>
<text x="87.4" y="148.1">220</text>
<text x="87.8" y="145.8">R7</text>
<text x="94.9" y="149.6">R16</text>
<text x="95" y="144.3">220</text>
<text x="151.6" y="144.4">D6</text>
<text x="151.6" y="146.9">D7</text>
<text x="218.9" y="145.7">D7</text>
<text x="67.9" y="155.2">LED</text>
<text x="68.6" y="152.9">D7</text>
<text x="78.2" y="155.4">D16</text>
<text x="87.4" y="155.7">220</text>
<text x="87.8" y="153.4">R8</text>
<text x="95" y="151.9">220</text>
<text x="151.6" y="152">PL</text>
<text x="218.9" y="150.7">PL</text>
<text x="218.9" y="155.8">CP</text>
<text x="68.6" y="161.8">D8</text>
<text x="78.1" y="157.8">LED</text>
<text x="151.6" y="159.6">CE</text>
<text x="151.6" y="157.1">CP</text>
<text x="159.4" y="161" transform="rotate(-90 159.4 161)">GND</text>
<text x="218.9" y="158.4">CE</text>
<text x="226.7" y="159.8" transform="rotate(-90 226.7 159.8)">GND</text>
<text x="30.7" y="166">U1</text>
<text x="67.9" y="164.1">LED</text>
<text x="25.9" y="168.6">LCD_I2C_4x20</text>
</g>
<g font-size="1.8">
<text x="137.2" y="22.9">A_21</text>
<text x="114.3" y="26.7">D23</text>
<text x="114.3" y="29.2">D27</text>
<text x="114.3" y="24.1">D19</text>
<text x="137.2" y="27.9">A_23</text>
<text x="114.3" y="31.7">D31</text>
<text x="114.3" y="34.3">D20</text>
<text x="137.2" y="35.6">A_22</text>
<text x="114.3" y="36.8">D24</text>
<text x="114.3" y="39.4">D26</text>
<text x="114.3" y="41.9">D32</text>
<text x="163.8" y="45.7">O1_14</text>
<text x="54.6" y="63.5">O2_11</text>
<text x="54.6" y="66">O2_12</text>
<text x="54.6" y="68.6">O1_14</text>
<text x="54.6" y="71.1">I2_9</text>
<text x="54.6" y="76.2">I2_2</text>
<text x="54.6" y="73.7">I2_15</text>
<text x="54.6" y="78.7">I2_1</text>
<text x="172.7" y="125.7">A_20</text>
<text x="139.7" y="128.3">J2_5</text>
<text x="139.7" y="130.8">J2_18</text>
<text x="207" y="129.5">J2_14</text>
<text x="207" y="127">J2_1</text>
<text x="139.7" y="133.3">J2_6</text>
<text x="139.7" y="135.9">J2_19</text>
<text x="207" y="132.1">J2_2</text>
<text x="207" y="137.2">J2_3</text>
<text x="207" y="134.6">J2_15</text>
<text x="139.7" y="143.5">J2_8</text>
<text x="139.7" y="138.4">J2_7</text>
<text x="139.7" y="141">J2_20</text>
<text x="207" y="142.2">J2_4</text>
<text x="207" y="139.7">J2_16</text>
<text x="139.7" y="146">J2_21</text>
<text x="207" y="144.8">J2_17</text>
<text x="141" y="151.1">A_17</text>
<text x="141" y="156.2">A_18</text>
<text x="141" y="158.7">A_19</text>
</g>
<text font-size="1.8" fill="#0000c2" x="188" y="190.5">CABLE TESTER 1.0</text>
</svg>
